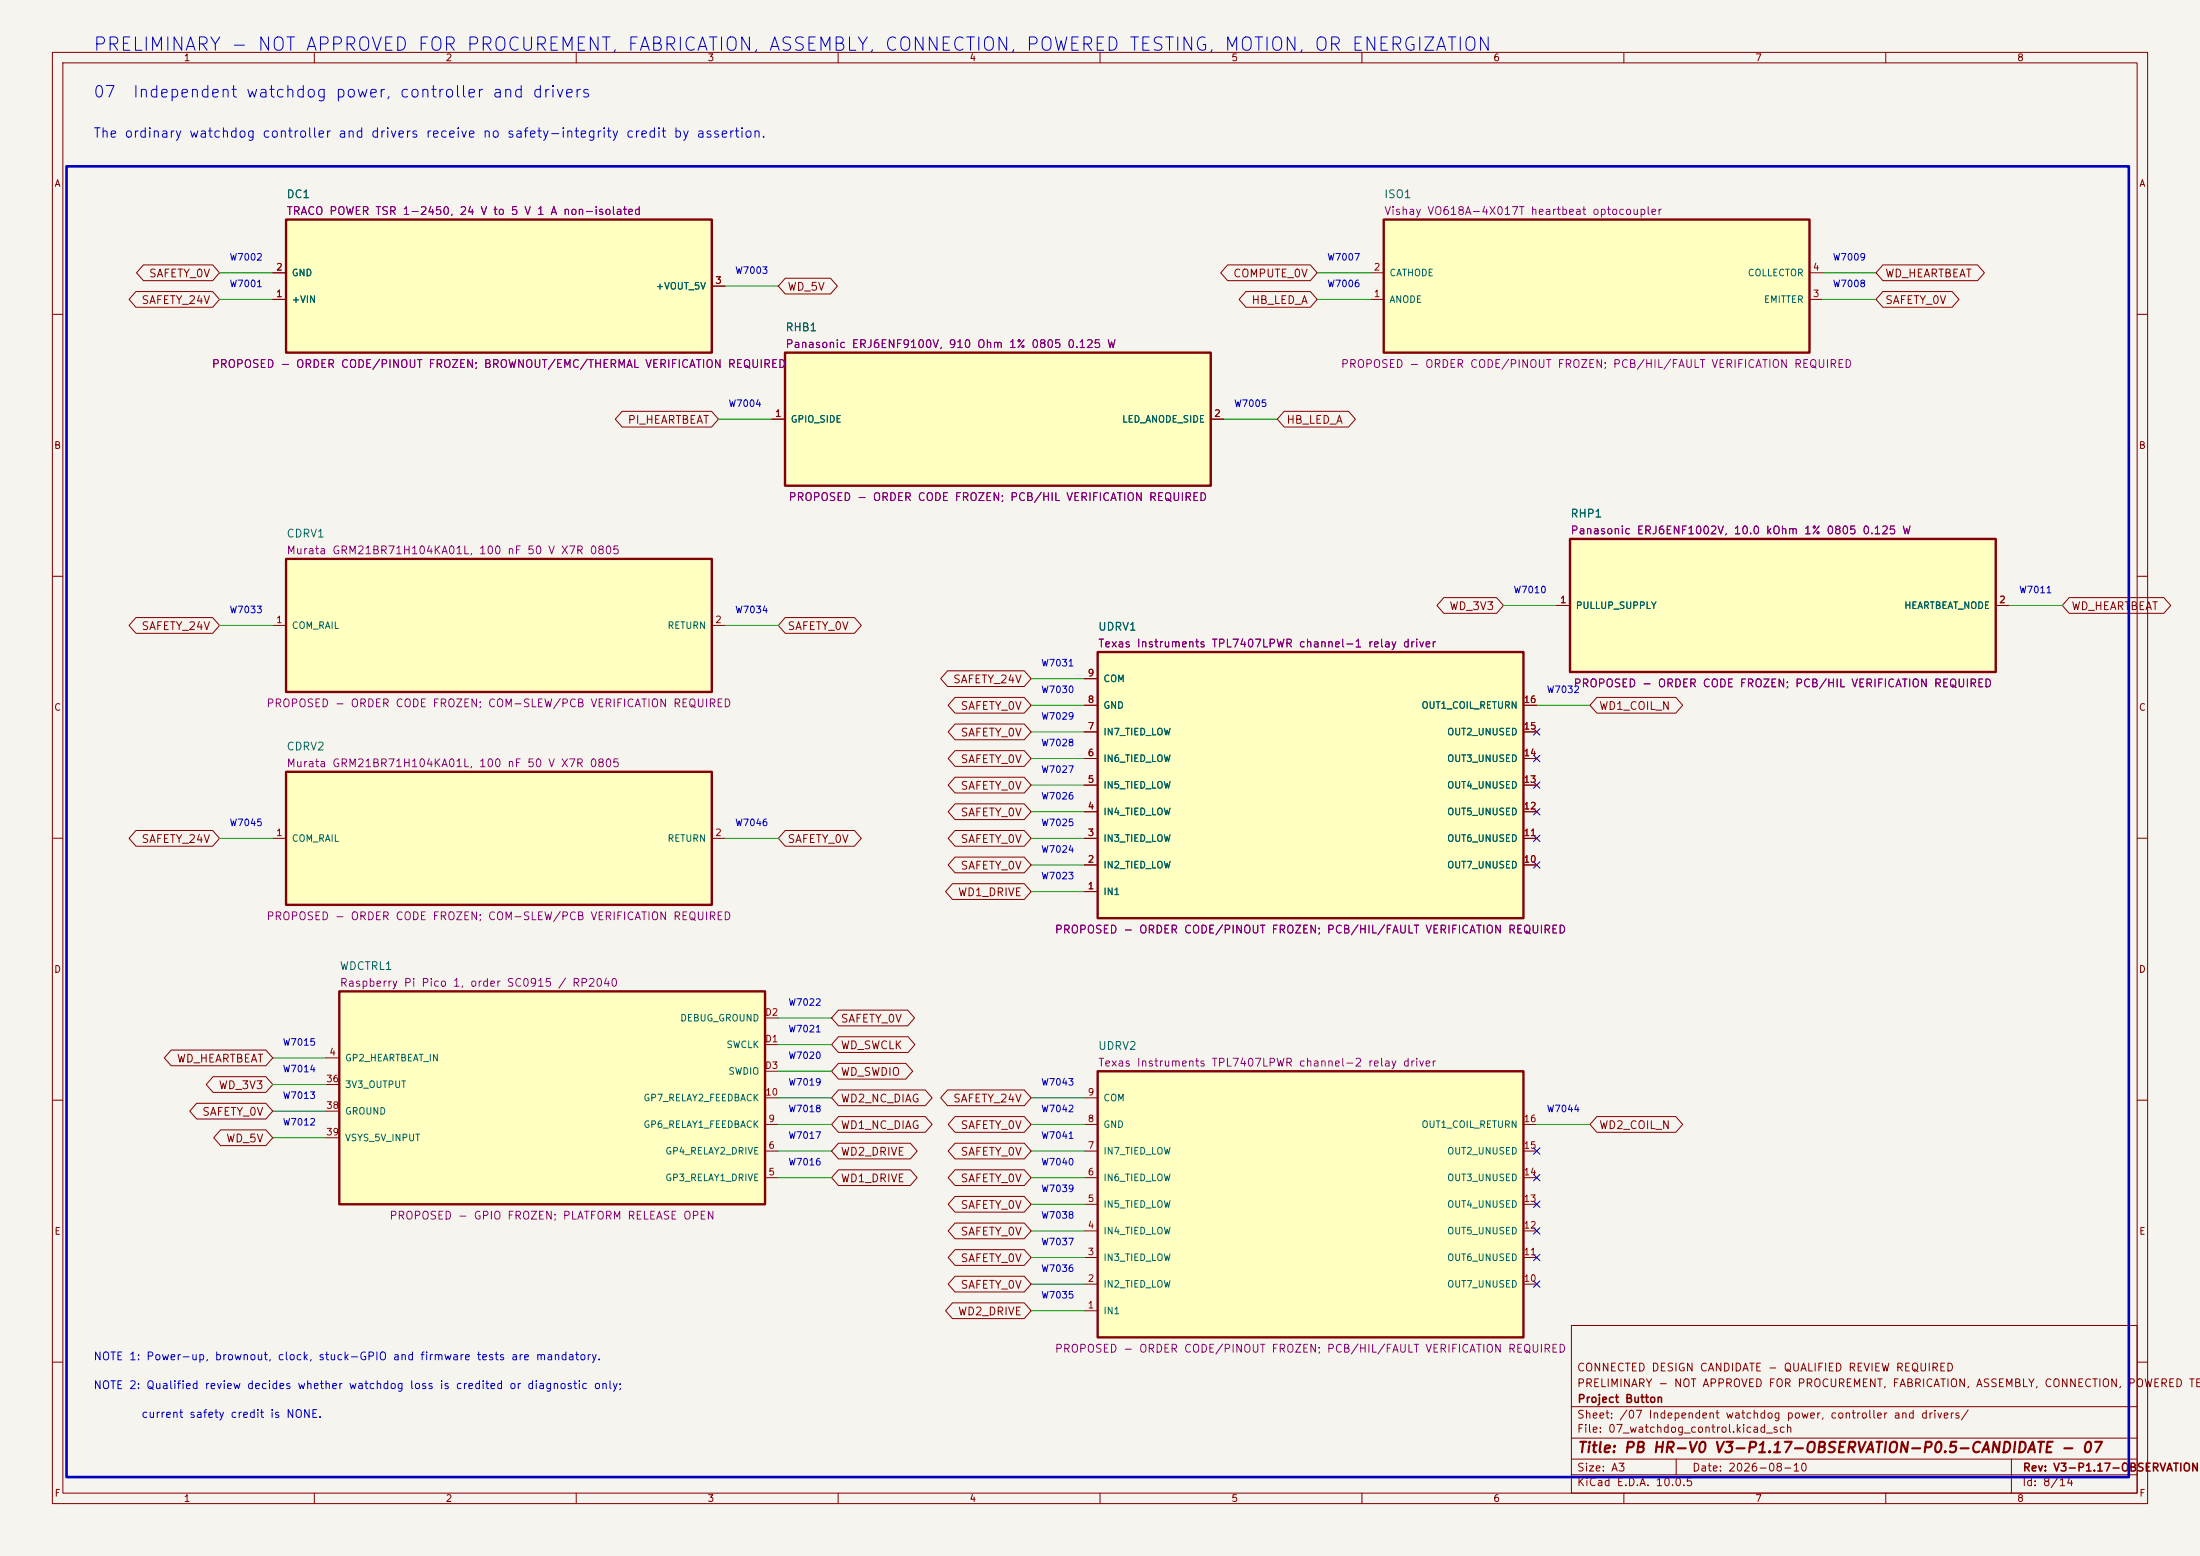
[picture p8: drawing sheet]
<svg xmlns="http://www.w3.org/2000/svg" width="420mm" height="297mm" viewBox="0 0 420 297" stroke-linecap="round" stroke-linejoin="round" font-family="sans-serif">
<path d="M0 0h420v297h-420z" fill="#f5f4ef" stroke="#f5f4ef" stroke-width=".19"/>
<g fill="none" stroke="#840000" stroke-width=".19">
<path d="M10 10h400v277h-400zM12 12h396v273h-396zM60 10v2M110 10v2M160 10v2M210 10v2M260 10v2M310 10v2M360 10v2M10 60h2M408 60h2M10 110h2"/>
<path d="M408 110h2M10 160h2M408 160h2M10 210h2M408 210h2M300 253h108v32h-108zM10 260h2M300 278.5h108M300 274.5h108M300 268.5h108M320 278.5v3M384 278.5v6.5"/>
<path d="M408 260h2M60 285v2M110 285v2M160 285v2M210 285v2M260 285v2M300 281.5h108M310 285v2M360 285v2"/>
</g>
<path d="M54.6 106.7h81.3v25.4h-81.3z" fill="#ffffc2"/>
<path d="M54.6 106.7h81.3v25.4h-81.3z" fill="none" stroke="#840000" stroke-width=".45"/>
<path d="M52.1 119.4h2.5M135.9 119.4h2.5" fill="none" stroke="#840000" stroke-width=".19"/>
<path d="M299.7 102.9h81.3v25.4h-81.3z" fill="#ffffc2"/>
<path d="M299.7 102.9h81.3v25.4h-81.3z" fill="none" stroke="#840000" stroke-width=".45"/>
<path d="M297.2 115.6h2.5M381 115.6h2.5" fill="none" stroke="#840000" stroke-width=".19"/>
<path d="M264.2 41.9h81.2v25.4h-81.2z" fill="#ffffc2"/>
<path d="M264.2 41.9h81.2v25.4h-81.2z" fill="none" stroke="#840000" stroke-width=".45"/>
<path d="M261.6 57.2h2.6M261.6 52.1h2.6M345.4 57.2h2.6M345.4 52.1h2.6" fill="none" stroke="#840000" stroke-width=".19"/>
<path d="M64.8 189.2h81.2v40.7h-81.2z" fill="#ffffc2"/>
<path d="M64.8 189.2h81.2v40.7h-81.2z" fill="none" stroke="#840000" stroke-width=".45"/>
<path d="M146 199.4h2.6M146 194.3h2.6M62.2 201.9h2.6M62.2 207h2.6M62.2 212.1h2.6M62.2 217.2h2.6M146 219.7h2.6M146 214.6h2.6M146 209.6h2.6M146 204.5h2.6M146 224.8h2.6" fill="none" stroke="#840000" stroke-width=".19"/>
<path d="M209.5 204.5h81.3v50.8h-81.3z" fill="#ffffc2"/>
<path d="M209.5 204.5h81.3v50.8h-81.3z" fill="none" stroke="#840000" stroke-width=".45"/>
<g fill="none" stroke="#840000" stroke-width=".19">
<path d="M207 219.7h2.5M207 214.6h2.5M207 209.6h2.5M290.8 219.7h2.6M290.8 214.6h2.6M207 234.9h2.5M207 229.9h2.5M207 224.8h2.5M290.8 234.9h2.6M290.8 229.9h2.6M290.8 224.8h2.6M207 250.2h2.5"/>
<path d="M207 245.1h2.5M207 240h2.5M290.8 245.1h2.6M290.8 240h2.6"/>
</g>
<path d="M209.5 124.5h81.3v50.8h-81.3z" fill="#ffffc2"/>
<path d="M209.5 124.5h81.3v50.8h-81.3z" fill="none" stroke="#840000" stroke-width=".45"/>
<g fill="none" stroke="#840000" stroke-width=".19">
<path d="M207 139.7h2.5M207 134.6h2.5M207 129.5h2.5M290.8 139.7h2.6M290.8 134.6h2.6M207 154.9h2.5M207 149.9h2.5M207 144.8h2.5M290.8 154.9h2.6M290.8 149.9h2.6M290.8 144.8h2.6M207 170.2h2.5"/>
<path d="M207 165.1h2.5M207 160h2.5M290.8 165.1h2.6M290.8 160h2.6"/>
</g>
<path d="M54.6 147.3h81.3v25.4h-81.3z" fill="#ffffc2"/>
<path d="M54.6 147.3h81.3v25.4h-81.3z" fill="none" stroke="#840000" stroke-width=".45"/>
<path d="M52.1 160h2.5M135.9 160h2.5" fill="none" stroke="#840000" stroke-width=".19"/>
<path d="M149.9 67.3h81.2v25.4h-81.2z" fill="#ffffc2"/>
<path d="M149.9 67.3h81.2v25.4h-81.2z" fill="none" stroke="#840000" stroke-width=".45"/>
<path d="M147.3 80h2.6M231.1 80h2.6" fill="none" stroke="#840000" stroke-width=".19"/>
<path d="M54.6 41.9h81.3v25.4h-81.3z" fill="#ffffc2"/>
<path d="M54.6 41.9h81.3v25.4h-81.3z" fill="none" stroke="#840000" stroke-width=".45"/>
<g fill="none" stroke="#840000" stroke-width=".19">
<path d="M26 55.6h14.6l1.3 1.6-1.3 1.5h-14.6l-1.4-1.5zM27.4 50.6h13.2l1.3 1.5-1.3 1.5h-13.2l-1.3-1.5zM52.1 57.2h2.5M52.1 52.1h2.5M135.9 54.6h2.5M149.9 53.1h8.6l1.4 1.5-1.4 1.5h-8.6l-1.3-1.5zM234.4 50.6h15.7l1.4 1.5-1.4 1.5h-15.7l-1.4-1.5zM237.9 55.6h12.2l1.4 1.6-1.4 1.5h-12.2l-1.4-1.5zM359.5 55.6h13.2l1.3 1.6-1.3 1.5h-13.2l-1.4-1.5zM359.5 50.6h18l1.3 1.5-1.3 1.5h-18l-1.4-1.5zM118.8 78.5h17l1.4 1.5-1.4 1.5h-17l-1.3-1.5zM245.2 78.5h12.2l1.4 1.5-1.4 1.5h-12.2l-1.4-1.5z"/>
<path d="M147.3 80h2.6M231.1 80h2.6M26 117.9h14.6l1.3 1.5-1.3 1.5h-14.6l-1.4-1.5zM149.9 117.9h13.2l1.3 1.5-1.3 1.5h-13.2l-1.3-1.5zM275.6 114.1h10.1l1.3 1.5-1.3 1.5h-10.1l-1.3-1.5zM297.2 115.6h2.5M381 115.6h2.5M395 114.1h18.1l1.3 1.5-1.3 1.5h-18.1l-1.3-1.5zM180.9 128h14.6l1.3 1.5-1.3 1.5h-14.6l-1.3-1.5zM182.3 138.2h13.2l1.3 1.5-1.3 1.5h-13.2l-1.3-1.5zM182.3 133.1h13.2l1.3 1.5-1.3 1.5h-13.2l-1.3-1.5zM207 139.7h2.5"/>
<path d="M207 134.6h2.5M207 129.5h2.5M290.8 139.7h2.6M290.8 134.6h2.6M304.8 133.1h15.1l1.3 1.5-1.3 1.5h-15.1l-1.3-1.5zM26 158.5h14.6l1.3 1.5-1.3 1.5h-14.6l-1.4-1.5zM149.9 158.5h13.2l1.3 1.5-1.3 1.5h-13.2l-1.3-1.5zM182.3 148.4h13.2l1.3 1.5-1.3 1.5h-13.2l-1.3-1.5zM182.3 143.3h13.2l1.3 1.5-1.3 1.5h-13.2l-1.3-1.5zM182.3 158.5h13.2l1.3 1.5-1.3 1.5h-13.2l-1.3-1.5zM182.3 153.4h13.2l1.3 1.5-1.3 1.5h-13.2l-1.3-1.5zM207 154.9h2.5"/>
<path d="M207 149.9h2.5M207 144.8h2.5M290.8 154.9h2.6M290.8 149.9h2.6M290.8 144.8h2.6M181.8 168.7h13.7l1.3 1.5-1.3 1.5h-13.7l-1.3-1.5zM182.3 163.6h13.2l1.3 1.5-1.3 1.5h-13.2l-1.3-1.5zM207 170.2h2.5M207 165.1h2.5M207 160h2.5M290.8 165.1h2.6M290.8 160h2.6"/>
<path d="M160.1 197.9h13.3l1.3 1.5-1.3 1.5h-13.3l-1.4-1.5zM160.1 192.8h13.2l1.3 1.5-1.3 1.5h-13.2l-1.4-1.5zM32.7 200.4h18.1l1.3 1.5-1.3 1.5h-18.1l-1.3-1.5zM37.5 210.6h13.3l1.3 1.5-1.3 1.5h-13.3l-1.3-1.5zM40.7 205.5h10.1l1.3 1.5-1.3 1.5h-10.1l-1.3-1.5zM42.1 215.7h8.7l1.3 1.5-1.3 1.5h-8.7l-1.3-1.5zM160.1 218.2h13.7l1.3 1.5-1.3 1.5h-13.7l-1.4-1.5zM160.1 213.1h16.5l1.4 1.5-1.4 1.5h-16.5l-1.4-1.5zM160.1 208h16.5l1.4 1.6-1.4 1.5h-16.5l-1.4-1.5zM160.1 203h12.8l1.3 1.5-1.3 1.5h-12.8l-1.4-1.5zM180.9 208h14.6l1.3 1.6-1.3 1.5h-14.6l-1.3-1.5zM182.3 218.2h13.2l1.3 1.5-1.3 1.5h-13.2l-1.3-1.5z"/>
<path d="M182.3 213.1h13.2l1.3 1.5-1.3 1.5h-13.2l-1.3-1.5zM304.8 213.1h15.1l1.3 1.5-1.3 1.5h-15.1l-1.3-1.5zM160.1 223.3h13.7l1.3 1.5-1.3 1.5h-13.7l-1.4-1.5zM182.3 238.5h13.2l1.3 1.5-1.3 1.5h-13.2l-1.3-1.5zM182.3 233.4h13.2l1.3 1.5-1.3 1.6h-13.2l-1.3-1.6zM182.3 228.4h13.2l1.3 1.5-1.3 1.5h-13.2l-1.3-1.5zM182.3 223.3h13.2l1.3 1.5-1.3 1.5h-13.2l-1.3-1.5zM181.8 248.7h13.7l1.3 1.5-1.3 1.5h-13.7l-1.3-1.5zM182.3 243.6h13.2l1.3 1.5-1.3 1.5h-13.2l-1.3-1.5z"/>
</g>
<g fill="none" stroke="#009600" stroke-width=".19">
<path d="M41.9 57.2h10.2M41.9 52.1h10.2M138.4 54.6h10.2M251.5 57.2h10.1M251.5 52.1h10.1M348 57.2h10.1M348 52.1h10.1M137.2 80h10.1M233.7 80h10.1M41.9 119.4h10.2M138.4 119.4h10.2M287 115.6h10.2"/>
<path d="M383.5 115.6h10.2M196.8 134.6h10.2M196.8 129.5h10.2M196.8 139.7h10.2M293.4 134.6h10.1M196.8 149.9h10.2M196.8 144.8h10.2M196.8 154.9h10.2M41.9 160h10.2M138.4 160h10.2M196.8 160h10.2M196.8 170.2h10.2"/>
<path d="M196.8 165.1h10.2M148.6 199.4h10.1M148.6 194.3h10.1M52.1 212.1h10.1M52.1 207h10.1M52.1 217.2h10.1M52.1 201.9h10.1M148.6 219.7h10.1M148.6 214.6h10.1M148.6 209.6h10.1M148.6 204.5h10.1M196.8 219.7h10.2"/>
<path d="M196.8 214.6h10.2M196.8 209.6h10.2M293.4 214.6h10.1M148.6 224.8h10.1M196.8 224.8h10.2M196.8 234.9h10.2M196.8 229.9h10.2M196.8 250.2h10.2M196.8 245.1h10.2M196.8 240h10.2"/>
</g>
<g fill="none" stroke="#000084" stroke-width=".19">
<path d="M292.8 139.1l1.2 1.2M294 139.1l-1.2 1.2M292.8 159.4l1.2 1.2M292.8 154.3l1.2 1.2M292.8 149.3l1.2 1.2M292.8 144.2l1.2 1.2M294 159.4l-1.2 1.2M294 154.3l-1.2 1.2M294 149.3l-1.2 1.2M294 144.2l-1.2 1.2M292.8 164.5l1.2 1.2M294 164.5l-1.2 1.2"/>
<path d="M292.8 219.1l1.2 1.2M294 219.1l-1.2 1.2M292.8 234.3l1.2 1.3M292.8 229.3l1.2 1.2M292.8 224.2l1.2 1.2M292.8 239.4l1.2 1.2M294 234.3l-1.2 1.3M294 229.3l-1.2 1.2M294 224.2l-1.2 1.2M294 239.4l-1.2 1.2M292.8 244.5l1.2 1.2M294 244.5l-1.2 1.2"/>
</g>
<path d="M12.7 31.8h393.7v250.1h-393.7z" fill="none" stroke="#0000c2" stroke-width=".5"/>
<text font-size="2.5" fill="#0000c2" x="17.6" y="10.4">PRELIMINARY - NOT APPROVED FOR PROCUREMENT, FABRICATION, ASSEMBLY, CONNECTION, POWERED TESTING, MOTION, OR ENERGIZATION</text>
<g font-size="2.2" fill="#0000c2">
<text x="17.7" y="19.2">07</text>
<text x="25.2" y="19.2">Independent watchdog power, controller and drivers</text>
</g>
<text font-size="2" fill="#840000" x="301" y="277.8">Title: PB HR-V0 V3-P1.17-OBSERVATION-P0.5-CANDIDATE - 07</text>
<text font-size="1.8" fill="#0000c2" x="17.7" y="26.7">The ordinary watchdog controller and drivers receive no safety-integrity credit by assertion.</text>
<g font-size="1.5" fill="#006464">
<text x="54.6" y="38.2">DC1</text>
<text x="264.1" y="38.2">ISO1</text>
<text x="149.8" y="63.6">RHB1</text>
<text x="299.7" y="99.2">RHP1</text>
<text x="54.6" y="103">CDRV1</text>
<text x="209.5" y="120.7">UDRV1</text>
<text x="54.6" y="143.6">CDRV2</text>
<text x="64.8" y="185.5">WDCTRL1</text>
<text x="209.5" y="200.8">UDRV2</text>
</g>
<g font-size="1.5" fill="#840084">
<text x="54.6" y="41.4">TRACO POWER TSR 1-2450, 24 V to 5 V 1 A non-isolated</text>
<text x="264.1" y="41.4">Vishay VO618A-4X017T heartbeat optocoupler</text>
<text x="40.3" y="70.6">PROPOSED - ORDER CODE/PINOUT FROZEN; BROWNOUT/EMC/THERMAL VERIFICATION REQUIRED</text>
<text x="149.8" y="66.8">Panasonic ERJ6ENF9100V, 910 Ohm 1% 0805 0.125 W</text>
<text x="255.9" y="70.6">PROPOSED - ORDER CODE/PINOUT FROZEN; PCB/HIL/FAULT VERIFICATION REQUIRED</text>
<text x="150.4" y="96">PROPOSED - ORDER CODE FROZEN; PCB/HIL VERIFICATION REQUIRED</text>
<text x="54.6" y="106.2">Murata GRM21BR71H104KA01L, 100 nF 50 V X7R 0805</text>
<text x="299.7" y="102.4">Panasonic ERJ6ENF1002V, 10.0 kOhm 1% 0805 0.125 W</text>
<text x="209.5" y="123.9">Texas Instruments TPL7407LPWR channel-1 relay driver</text>
<text x="300.3" y="131.6">PROPOSED - ORDER CODE FROZEN; PCB/HIL VERIFICATION REQUIRED</text>
<text x="50.7" y="135.4">PROPOSED - ORDER CODE FROZEN; COM-SLEW/PCB VERIFICATION REQUIRED</text>
<text x="54.6" y="146.8">Murata GRM21BR71H104KA01L, 100 nF 50 V X7R 0805</text>
<text x="50.7" y="176">PROPOSED - ORDER CODE FROZEN; COM-SLEW/PCB VERIFICATION REQUIRED</text>
<text x="201.3" y="178.5">PROPOSED - ORDER CODE/PINOUT FROZEN; PCB/HIL/FAULT VERIFICATION REQUIRED</text>
<text x="64.8" y="188.7">Raspberry Pi Pico 1, order SC0915 / RP2040</text>
<text x="209.5" y="204">Texas Instruments TPL7407LPWR channel-2 relay driver</text>
<text x="74.2" y="233.2">PROPOSED - GPIO FROZEN; PLATFORM RELEASE OPEN</text>
<text x="201.3" y="258.6">PROPOSED - ORDER CODE/PINOUT FROZEN; PCB/HIL/FAULT VERIFICATION REQUIRED</text>
</g>
<g font-size="1.5" fill="#840000">
<text x="28.3" y="53.3">SAFETY_0V</text>
<text x="235.3" y="53.3">COMPUTE_0V</text>
<text x="359.8" y="53.3">WD_HEARTBEAT</text>
<text x="26.9" y="58.4">SAFETY_24V</text>
<text x="150.2" y="55.9">WD_5V</text>
<text x="238.8" y="58.4">HB_LED_A</text>
<text x="359.8" y="58.4">SAFETY_0V</text>
<text x="119.7" y="81.3">PI_HEARTBEAT</text>
<text x="245.5" y="81.3">HB_LED_A</text>
<text x="276.6" y="116.8">WD_3V3</text>
<text x="395.3" y="116.8">WD_HEARTBEAT</text>
<text x="26.9" y="120.6">SAFETY_24V</text>
<text x="150.2" y="120.6">SAFETY_0V</text>
<text x="181.8" y="130.8">SAFETY_24V</text>
<text x="183.3" y="135.9">SAFETY_0V</text>
<text x="305.2" y="135.9">WD1_COIL_N</text>
<text x="183.3" y="140.9">SAFETY_0V</text>
<text x="183.3" y="146">SAFETY_0V</text>
<text x="183.3" y="151.1">SAFETY_0V</text>
<text x="26.9" y="161.3">SAFETY_24V</text>
<text x="150.2" y="161.3">SAFETY_0V</text>
<text x="183.3" y="161.3">SAFETY_0V</text>
<text x="183.3" y="156.2">SAFETY_0V</text>
<text x="183.3" y="166.3">SAFETY_0V</text>
<text x="182.8" y="171.4">WD1_DRIVE</text>
<text x="160.4" y="195.6">SAFETY_0V</text>
<text x="33.6" y="203.2">WD_HEARTBEAT</text>
<text x="160.4" y="200.6">WD_SWCLK</text>
<text x="41.6" y="208.3">WD_3V3</text>
<text x="160.4" y="205.7">WD_SWDIO</text>
<text x="38.5" y="213.3">SAFETY_0V</text>
<text x="160.4" y="215.9">WD1_NC_DIAG</text>
<text x="160.4" y="210.8">WD2_NC_DIAG</text>
<text x="181.8" y="210.8">SAFETY_24V</text>
<text x="183.3" y="215.9">SAFETY_0V</text>
<text x="305.2" y="215.9">WD2_COIL_N</text>
<text x="43.1" y="218.4">WD_5V</text>
<text x="160.4" y="221">WD2_DRIVE</text>
<text x="183.3" y="221">SAFETY_0V</text>
<text x="160.4" y="226">WD1_DRIVE</text>
<text x="183.3" y="226">SAFETY_0V</text>
<text x="183.3" y="231.1">SAFETY_0V</text>
<text x="183.3" y="236.2">SAFETY_0V</text>
<text x="183.3" y="241.3">SAFETY_0V</text>
<text x="182.8" y="251.4">WD2_DRIVE</text>
<text x="183.3" y="246.4">SAFETY_0V</text>
<text x="300.9" y="262.1">CONNECTED DESIGN CANDIDATE - QUALIFIED REVIEW REQUIRED</text>
<text x="300.9" y="265.1">PRELIMINARY - NOT APPROVED FOR PROCUREMENT, FABRICATION, ASSEMBLY, CONNECTION, POWERED TES</text>
<text x="301" y="268.1">Project Button</text>
<text x="300.9" y="273.8">File: 07_watchdog_control.kicad_sch</text>
<text x="300.9" y="271.1">Sheet: /07 Independent watchdog power, controller and drivers/</text>
<text x="300.9" y="281.2">Size: A3</text>
<text x="322.9" y="281.2">Date: 2026-08-10</text>
<text x="386" y="281.2">Rev: V3-P1.17-OBSERVATION-</text>
<text x="300.9" y="284">KiCad E.D.A. 10.0.5</text>
<text x="385.9" y="284">Id: 8/14</text>
</g>
<g font-size="1.5" fill="#0000c2">
<text x="17.7" y="260">NOTE 1: Power-up, brownout, clock, stuck-GPIO and firmware tests are mandatory.</text>
<text x="17.7" y="265.5">NOTE 2: Qualified review decides whether watchdog loss is credited or diagnostic only;</text>
<text x="26.9" y="271">current safety credit is NONE.</text>
</g>
<g font-size="1.3" fill="#840000">
<text x="35" y="12">1</text>
<text x="85" y="12">2</text>
<text x="135" y="12">3</text>
<text x="185" y="12">4</text>
<text x="235" y="12">5</text>
<text x="285" y="12">6</text>
<text x="335" y="12">7</text>
<text x="385" y="12">8</text>
<text x="10.3" y="36">A</text>
<text x="408.3" y="36">A</text>
<text x="10.2" y="86">B</text>
<text x="408.2" y="86">B</text>
<text x="10.2" y="136">C</text>
<text x="408.2" y="136">C</text>
<text x="10.2" y="186">D</text>
<text x="408.2" y="186">D</text>
<text x="10.3" y="236">E</text>
<text x="408.3" y="236">E</text>
<text x="10.3" y="286">F</text>
<text x="35" y="287">1</text>
<text x="85" y="287">2</text>
<text x="135" y="287">3</text>
<text x="185" y="287">4</text>
<text x="235" y="287">5</text>
<text x="285" y="287">6</text>
<text x="335" y="287">7</text>
<text x="385" y="287">8</text>
<text x="408.3" y="286">F</text>
</g>
<g font-size="1.3" fill="#0000c2">
<text x="43.7" y="50">W7002</text>
<text x="140.2" y="52.6">W7003</text>
<text x="253.3" y="50">W7007</text>
<text x="349.8" y="50">W7009</text>
<text x="43.7" y="55.1">W7001</text>
<text x="253.3" y="55.1">W7006</text>
<text x="349.8" y="55.1">W7008</text>
<text x="139" y="78">W7004</text>
<text x="235.5" y="78">W7005</text>
<text x="288.8" y="113.5">W7010</text>
<text x="385.3" y="113.5">W7011</text>
<text x="43.7" y="117.4">W7033</text>
<text x="140.2" y="117.4">W7034</text>
<text x="198.7" y="127.5">W7031</text>
<text x="198.7" y="137.7">W7029</text>
<text x="198.7" y="132.6">W7030</text>
<text x="295.2" y="132.6">W7032</text>
<text x="198.7" y="142.8">W7028</text>
<text x="198.7" y="147.8">W7027</text>
<text x="198.7" y="152.9">W7026</text>
<text x="43.7" y="158">W7045</text>
<text x="140.2" y="158">W7046</text>
<text x="198.7" y="158">W7025</text>
<text x="198.7" y="163.1">W7024</text>
<text x="198.7" y="168.2">W7023</text>
<text x="150.4" y="192.3">W7022</text>
<text x="150.4" y="197.4">W7021</text>
<text x="53.9" y="199.9">W7015</text>
<text x="150.4" y="202.4">W7020</text>
<text x="53.9" y="205">W7014</text>
<text x="150.4" y="207.5">W7019</text>
<text x="198.7" y="207.5">W7043</text>
<text x="53.9" y="210.1">W7013</text>
<text x="53.9" y="215.1">W7012</text>
<text x="150.4" y="212.6">W7018</text>
<text x="198.7" y="212.6">W7042</text>
<text x="295.2" y="212.6">W7044</text>
<text x="150.4" y="217.7">W7017</text>
<text x="198.7" y="217.7">W7041</text>
<text x="150.4" y="222.8">W7016</text>
<text x="198.7" y="227.8">W7039</text>
<text x="198.7" y="222.8">W7040</text>
<text x="198.7" y="232.9">W7038</text>
<text x="198.7" y="238">W7037</text>
<text x="198.7" y="243.1">W7036</text>
<text x="198.7" y="248.2">W7035</text>
</g>
<g font-size="1.3" fill="#a90000">
<text x="52.6" y="51.9">2</text>
<text x="262.2" y="51.9">2</text>
<text x="346" y="51.9">4</text>
<text x="52.6" y="57">1</text>
<text x="136.4" y="54.5">3</text>
<text x="262.2" y="57">1</text>
<text x="346" y="57">3</text>
<text x="147.9" y="79.9">1</text>
<text x="231.7" y="79.9">2</text>
<text x="52.6" y="119.2">1</text>
<text x="136.4" y="119.2">2</text>
<text x="297.7" y="115.4">1</text>
<text x="381.5" y="115.4">2</text>
<text x="207.5" y="129.4">9</text>
<text x="207.5" y="134.5">8</text>
<text x="290.8" y="134.5">16</text>
<text x="207.5" y="139.6">7</text>
<text x="290.8" y="139.6">15</text>
<text x="207.5" y="149.7">5</text>
<text x="207.5" y="144.6">6</text>
<text x="290.8" y="149.7">13</text>
<text x="290.8" y="144.6">14</text>
<text x="207.5" y="154.8">4</text>
<text x="290.8" y="154.8">12</text>
<text x="52.6" y="159.9">1</text>
<text x="136.4" y="159.9">2</text>
<text x="207.5" y="159.9">3</text>
<text x="290.8" y="159.9">11</text>
<text x="207.5" y="165">2</text>
<text x="290.8" y="165">10</text>
<text x="207.5" y="170">1</text>
<text x="146" y="194.2">D2</text>
<text x="62.8" y="201.8">4</text>
<text x="146" y="199.3">D1</text>
<text x="62.2" y="206.9">36</text>
<text x="146" y="204.3">D3</text>
<text x="146" y="209.4">10</text>
<text x="207.5" y="209.4">9</text>
<text x="62.2" y="212">38</text>
<text x="146.6" y="214.5">9</text>
<text x="207.5" y="214.5">8</text>
<text x="290.8" y="214.5">16</text>
<text x="62.2" y="217">39</text>
<text x="146.6" y="219.6">6</text>
<text x="207.5" y="219.6">7</text>
<text x="290.8" y="219.6">15</text>
<text x="146.6" y="224.7">5</text>
<text x="207.5" y="224.7">6</text>
<text x="290.8" y="224.7">14</text>
<text x="207.5" y="229.7">5</text>
<text x="290.8" y="229.7">13</text>
<text x="207.5" y="239.9">3</text>
<text x="207.5" y="234.8">4</text>
<text x="290.8" y="239.9">11</text>
<text x="290.8" y="234.8">12</text>
<text x="207.5" y="245">2</text>
<text x="290.8" y="245">10</text>
<text x="207.5" y="250.1">1</text>
</g>
<g font-size="1.3" fill="#006464">
<text x="55.6" y="53">GND</text>
<text x="265.1" y="53">CATHODE</text>
<text x="333.6" y="53">COLLECTOR</text>
<text x="55.6" y="58.1">+VIN</text>
<text x="125.1" y="55.6">+VOUT_5V</text>
<text x="265.1" y="58.1">ANODE</text>
<text x="336.6" y="58.1">EMITTER</text>
<text x="150.8" y="81">GPIO_SIDE</text>
<text x="214.1" y="81">LED_ANODE_SIDE</text>
<text x="300.7" y="116.5">PULLUP_SUPPLY</text>
<text x="363.4" y="116.5">HEARTBEAT_NODE</text>
<text x="55.6" y="120.3">COM_RAIL</text>
<text x="127.3" y="120.3">RETURN</text>
<text x="210.5" y="130.5">COM</text>
<text x="210.5" y="135.6">GND</text>
<text x="271.3" y="135.6">OUT1_COIL_RETURN</text>
<text x="210.5" y="140.7">IN7_TIED_LOW</text>
<text x="276.2" y="140.7">OUT2_UNUSED</text>
<text x="210.5" y="145.7">IN6_TIED_LOW</text>
<text x="276.2" y="145.7">OUT3_UNUSED</text>
<text x="210.5" y="155.9">IN4_TIED_LOW</text>
<text x="210.5" y="150.8">IN5_TIED_LOW</text>
<text x="276.2" y="155.9">OUT5_UNUSED</text>
<text x="276.2" y="150.8">OUT4_UNUSED</text>
<text x="55.6" y="161">COM_RAIL</text>
<text x="127.3" y="161">RETURN</text>
<text x="210.5" y="161">IN3_TIED_LOW</text>
<text x="276.2" y="161">OUT6_UNUSED</text>
<text x="210.5" y="166.1">IN2_TIED_LOW</text>
<text x="276.2" y="166.1">OUT7_UNUSED</text>
<text x="210.5" y="171.1">IN1</text>
<text x="129.7" y="195.3">DEBUG_GROUND</text>
<text x="65.8" y="202.9">GP2_HEARTBEAT_IN</text>
<text x="138.6" y="200.4">SWCLK</text>
<text x="65.8" y="208">3V3_OUTPUT</text>
<text x="138.9" y="205.4">SWDIO</text>
<text x="65.8" y="213.1">GROUND</text>
<text x="122.7" y="215.6">GP6_RELAY1_FEEDBACK</text>
<text x="122.7" y="210.5">GP7_RELAY2_FEEDBACK</text>
<text x="210.5" y="215.6">GND</text>
<text x="210.5" y="210.5">COM</text>
<text x="271.3" y="215.6">OUT1_COIL_RETURN</text>
<text x="65.8" y="218.1">VSYS_5V_INPUT</text>
<text x="126.9" y="220.7">GP4_RELAY2_DRIVE</text>
<text x="210.5" y="220.7">IN7_TIED_LOW</text>
<text x="276.2" y="220.7">OUT2_UNUSED</text>
<text x="126.9" y="225.8">GP3_RELAY1_DRIVE</text>
<text x="210.5" y="225.8">IN6_TIED_LOW</text>
<text x="276.2" y="225.8">OUT3_UNUSED</text>
<text x="210.5" y="230.8">IN5_TIED_LOW</text>
<text x="276.2" y="230.8">OUT4_UNUSED</text>
<text x="210.5" y="235.9">IN4_TIED_LOW</text>
<text x="276.2" y="235.9">OUT5_UNUSED</text>
<text x="210.5" y="241">IN3_TIED_LOW</text>
<text x="276.2" y="241">OUT6_UNUSED</text>
<text x="210.5" y="251.2">IN1</text>
<text x="210.5" y="246.1">IN2_TIED_LOW</text>
<text x="276.2" y="246.1">OUT7_UNUSED</text>
</g>
</svg>
